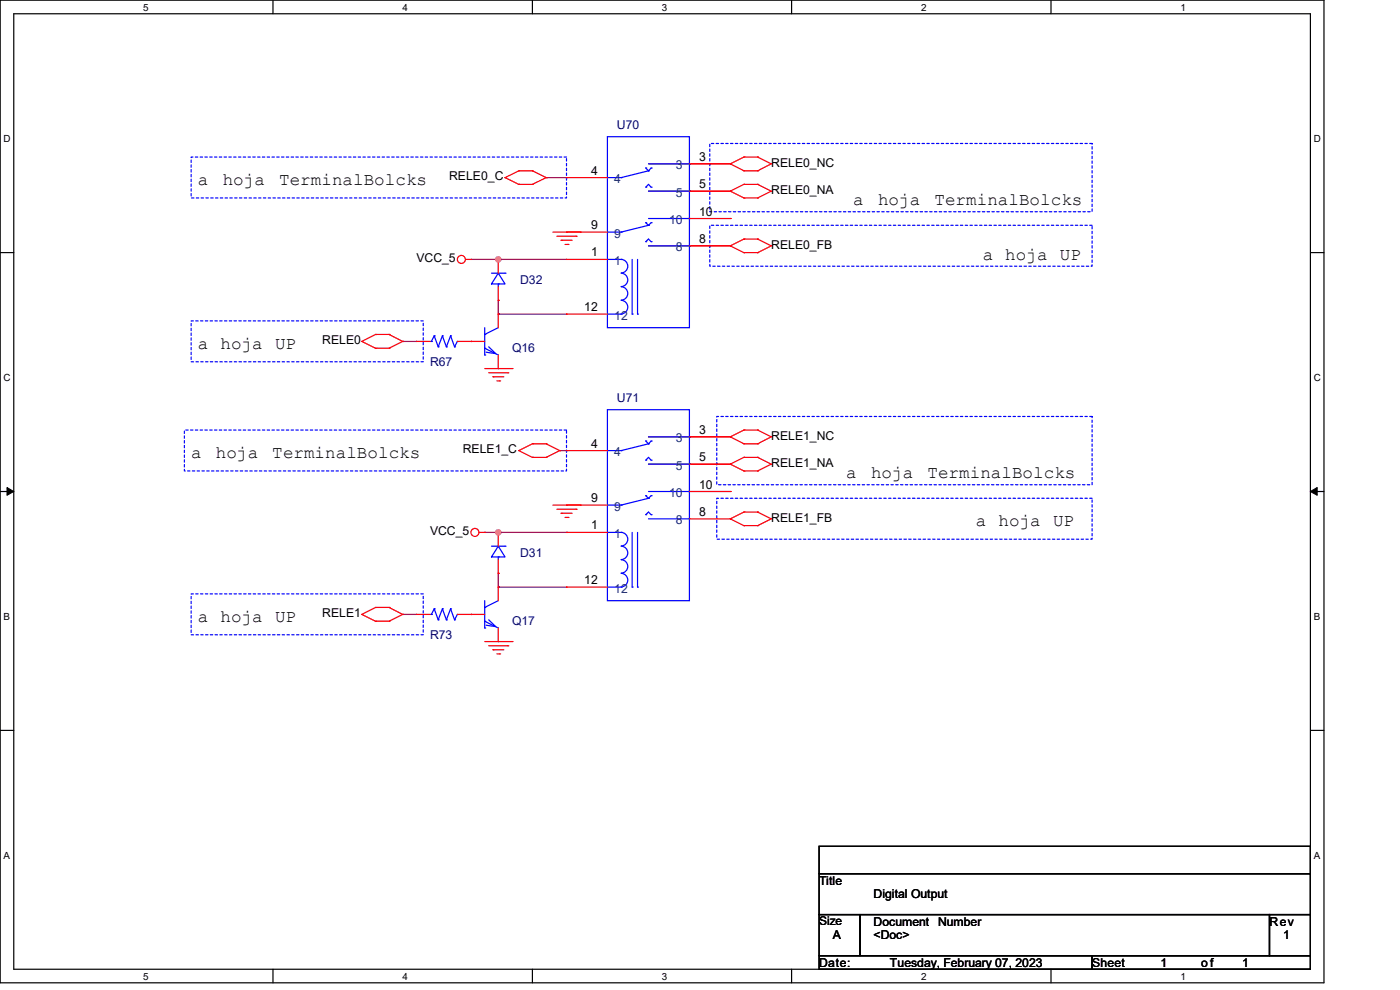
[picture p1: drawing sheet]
<svg xmlns="http://www.w3.org/2000/svg" width="297mm" height="210mm" viewBox="0 0 297 210" stroke-linecap="round" stroke-linejoin="round" font-family="sans-serif">
<path d="M0 0h280.9v208.5h-280.9zM2.9 2.9h275.1v202.7h-275.1z" fill="none" stroke="#000" stroke-width=".25"/>
<g fill="#fff">
<path d="M30.4 .3h1.1v2.4h-1.1z"/>
<path d="M30.4 205.9h1.1v2.3h-1.1z"/>
</g>
<path d="M57.9 0v2.9M57.9 205.6v2.9" fill="none" stroke="#000" stroke-width=".25"/>
<g fill="#fff">
<path d="M85.4 .3h1.1v2.4h-1.1z"/>
<path d="M85.4 205.9h1.1v2.3h-1.1z"/>
</g>
<path d="M112.9 0v2.9M112.9 205.6v2.9" fill="none" stroke="#000" stroke-width=".25"/>
<g fill="#fff">
<path d="M140.4 .3h1.2v2.4h-1.2z"/>
<path d="M140.4 205.9h1.2v2.3h-1.2z"/>
</g>
<path d="M167.9 0v2.9M167.9 205.6v2.9" fill="none" stroke="#000" stroke-width=".25"/>
<g fill="#fff">
<path d="M195.4 .3h1.2v2.4h-1.2z"/>
<path d="M195.4 205.9h1.2v2.3h-1.2z"/>
</g>
<path d="M223 0v2.9M223 205.6v2.9" fill="none" stroke="#000" stroke-width=".25"/>
<g fill="#fff">
<path d="M250.4 .3h1.2v2.4h-1.2z"/>
<path d="M250.4 205.9h1.2v2.3h-1.2z"/>
<path d="M.8 28.2h1.4v2.4h-1.4z"/>
<path d="M278.7 28.2h1.5v2.4h-1.5z"/>
<path d="M.8 78.9h1.4v2.3h-1.4z"/>
<path d="M278.7 78.9h1.5v2.3h-1.5z"/>
</g>
<path d="M0 53.6h2.9M278 53.6h2.9" fill="none" stroke="#000" stroke-width=".25"/>
<g fill="#fff">
<path d="M.8 129.6h1.3v2.3h-1.3z"/>
<path d="M278.7 129.6h1.4v2.3h-1.4z"/>
</g>
<path d="M0 104.3h2.9M278 104.3h2.9" fill="none" stroke="#000" stroke-width=".25"/>
<path d="M1.5 103.4l1.4 .9-1.4 .8zM278 104.3l1.4-.9v1.7z" fill="#000" stroke="#000" stroke-width=".21"/>
<g fill="#fff">
<path d="M.8 180.3h1.3v2.3h-1.3z"/>
<path d="M278.7 180.3h1.4v2.3h-1.4z"/>
</g>
<path d="M0 154.9h2.9M278 154.9h2.9M173.8 179.5h104.2v5.8h-104.2zM173.8 185.3h104.2v8.7h-104.2zM173.8 194h8.7v8.7h-8.7zM182.5 194h86.8v8.7h-86.8zM269.3 194h8.7v8.7h-8.7zM173.8 202.7h57.9v2.9h-57.9zM231.7 202.7h46.3v2.9h-46.3z" fill="none" stroke="#000" stroke-width=".25"/>
<path d="M40.6 33.3h79.6v8.7h-79.6zM150.6 30.4h81.1v14.5h-81.1zM150.6 47.8h81.1v8.7h-81.1zM40.6 68.1h49.2v8.7h-49.2zM39.1 91.2h81.1v8.7h-81.1zM152.1 88.3h79.6v14.5h-79.6zM152.1 105.7h79.6v8.7h-79.6zM40.6 126h49.2v8.7h-49.2z" fill="none" stroke="#00f" stroke-width=".25" stroke-dasharray=".5"/>
<g fill="none" stroke="#800040" stroke-width=".25">
<path d="M115.9 37.7h.1M115.9 37.7h4.3M137.6 34.8h17.3M154.9 34.8h.1M99.9 55h20.3M105.7 55h.1M137.6 52.2h17.3M137.6 40.6h17.3M154.9 52.2h.1M154.9 40.6h.1M85.4 72.4h.1M85.4 72.4h2.9"/>
<path d="M105.7 66.6h.1M105.7 63.7h.1M105.7 63.7v2.9M105.7 66.6h14.5M118.7 95.6h.1M118.7 95.6h1.5M137.6 92.7h.1M137.6 98.5h17.3M137.6 92.7h17.3M154.9 98.5h.1M102.8 112.9h17.4M105.7 112.9h.1"/>
<path d="M120.2 112.9h.1M85.4 130.3h.1M85.4 130.3h2.9M105.7 121.6h.1M105.7 124.5h.1M105.7 121.6v2.9M105.7 124.5h14.5"/>
</g>
<g fill="#f0f" stroke="#f0f" stroke-width=".25">
<circle cx="105.7" cy="112.9" r=".55"/>
<circle cx="105.7" cy="55" r=".55"/>
</g>
<g fill="none" stroke="#f00" stroke-width=".25">
<path d="M107.1 37.7h.1M107.1 37.7l3 1.4M110.1 36.2h.1M110.1 39.1h.1M110.1 36.2h2.8M110.1 36.2l-3 1.5M110.1 39.1h2.8M112.9 36.2h.1M112.9 39.1h.1M112.9 36.2l3 1.5M115.9 37.7h.1M115.9 37.7l-3 1.4"/>
<path d="M120.2 37.7h.1M120.2 37.7h8.7M146.3 34.8h8.6M154.9 34.8h.1M154.9 34.8l2.9 1.4M157.8 36.2h.1M157.8 33.3h.1M157.8 39.1h.1M157.8 36.2h2.9M157.8 33.3l-2.9 1.5M157.8 33.3h2.9M157.8 39.1h2.9"/>
<path d="M157.8 39.1l-2.9 1.5M160.7 36.2h.1M160.7 33.3h.1M160.7 39.1h.1M160.7 33.3l2.9 1.5M160.7 39.1l2.9 1.5M163.6 34.8h.1M163.6 34.8l-2.9 1.4M98.8 55h1.1M99.9 55h.1M105.7 55h.1M105.7 55v3"/>
<path d="M117.3 49.2h11.6M118.2 50.1h4M119 51h.1M119 51h2.4M119.9 51.9h.6M120.2 55h.1M120.2 49.2h.1M120.2 55h8.7M120.5 51.9h.1M122.2 50.1h.1M123.1 49.2h.1M146.3 40.6h8.6"/>
<path d="M146.3 52.2h8.6M146.3 46.4h8.6M154.9 40.6h.1M154.9 52.2h.1M154.9 46.4h.1M154.9 40.6l2.9 1.4M154.9 52.2l2.9 1.4M157.8 42h.1M157.8 53.6h.1M157.8 50.7h.1M157.8 42h2.9M157.8 53.6h2.9"/>
<path d="M157.8 50.7l-2.9 1.5M157.8 50.7h2.9M160.7 42h.1M160.7 53.6h.1M160.7 50.7h.1M160.7 50.7l2.9 1.5M163.6 40.6h.1M163.6 52.2h.1M163.6 40.6l-2.9 1.4M163.6 52.2l-2.9 1.4M76.8 72.4h.1M76.8 72.4l2.9 1.5"/>
<path d="M79.7 73.9h.1M79.7 71h.1M79.7 73.9h2.8M79.7 71h2.8M79.7 71l-2.9 1.4M82.5 73.9h.1M82.5 71h.1M82.5 71l2.9 1.4M85.4 72.4h.1M85.4 72.4l-2.9 1.5M88.3 72.4h.1M88.3 72.4h2.9"/>
<path d="M97 72.4h5.8M99.9 72.4h.1M102.8 78.2h5.8M103.7 79.1h4M104.6 79.9h.1M104.6 79.9h2.3M105.7 63.7h.1M105.7 66.6h.1M105.7 78.2h.1M105.7 60.8v2.9M105.7 66.6v2.9M105.7 75.3v2.9"/>
<path d="M107.7 79.1h.1M108.6 78.2h.1M120.2 66.6h.1M120.2 66.6h8.7M105.4 80.8h.6M106 80.8h.1M110.1 95.6h.1M110.1 95.6l2.8 1.4M112.9 94.1h.1M112.9 97h.1M112.9 94.1h3M112.9 94.1l-2.8 1.5"/>
<path d="M112.9 97h3M115.9 94.1h.1M115.9 97h.1M115.9 94.1l2.8 1.5M118.7 95.6h.1M118.7 95.6l-2.8 1.4M120.2 95.6h.1M120.2 95.6h8.7M146.3 92.7h8.6M146.3 98.5h8.6M154.9 92.7h.1M154.9 98.5h.1"/>
<path d="M154.9 92.7l2.9 1.4M154.9 98.5l2.9 1.4M157.8 94.1h.1M157.8 91.2h.1M157.8 99.9h.1M157.8 97h.1M157.8 94.1h2.9M157.8 91.2l-2.9 1.5M157.8 91.2h2.9M157.8 97h2.9M157.8 99.9h2.9M157.8 97l-2.9 1.5"/>
<path d="M160.7 94.1h.1M160.7 91.2h.1M160.7 99.9h.1M160.7 97h.1M160.7 91.2l2.9 1.5M160.7 97l2.9 1.5M163.6 92.7h.1M163.6 98.5h.1M163.6 92.7l-2.9 1.4M163.6 98.5l-2.9 1.4M101.6 112.9h1.2M102.8 112.9h.1"/>
<path d="M105.7 112.9h.1M105.7 112.9v3M105.7 118.7v2.9M117.3 107.1h11.6M118.2 108h4M119 108.9h.1M119 108.9h2.4M119.9 109.8h.6M120.2 112.9h.1M120.2 107.1h.1M120.2 112.9h8.7M120.5 109.8h.1"/>
<path d="M122.2 108h.1M123.1 107.1h.1M146.3 110.1h8.6M146.3 104.3h8.6M154.9 110.1h.1M154.9 104.3h.1M154.9 110.1l2.9 1.4M157.8 111.5h.1M157.8 108.6h.1M157.8 111.5h2.9M157.8 108.6l-2.9 1.5M157.8 108.6h2.9"/>
<path d="M160.7 111.5h.1M160.7 108.6h.1M160.7 108.6l2.9 1.5M163.6 110.1h.1M163.6 110.1l-2.9 1.4M76.8 130.3h.1M76.8 130.3l2.9 1.5M79.7 131.8h.1M79.7 128.9h.1M79.7 131.8h2.8M79.7 128.9h2.8M79.7 128.9l-2.9 1.4"/>
<path d="M82.5 131.8h.1M82.5 128.9h.1M82.5 128.9l2.9 1.4M85.4 130.3h.1M85.4 130.3l-2.9 1.5M88.3 130.3h.1M88.3 130.3h2.9M97 130.3h5.8M99.9 130.3h.1M102.8 136.1h5.8M103.7 137h4M104.6 137.8h.1"/>
<path d="M104.6 137.8h2.3M105.4 138.7h.6M105.7 124.5h.1M105.7 136.1h.1M105.7 121.6h.1M105.7 124.5v2.9M105.7 133.2v2.9M106 138.7h.1M107.7 137h.1M108.6 136.1h.1M120.2 124.5h.1M120.2 124.5h8.7"/>
<circle cx="97.9" cy="55" r=".85"/>
<circle cx="100.8" cy="112.9" r=".85"/>
</g>
<g fill="none" stroke="#00f" stroke-width=".25">
<path d="M128.9 29h17.4v40.5h-17.4zM128.9 37.7h2.9M131.8 37.7h.1M137 39.7h.1M137 35.6h.1M137 39.7l.6-.6 .5 .6M137 35.6l.6 .6M137.6 36.2h.1M137.6 34.8h8.7M137.6 36.2l-5.8 1.5M138.1 39.7h.1M138.1 35.6h.1"/>
<path d="M138.1 35.6l-.5 .6M146.3 34.8h.1M104.3 58h2.8M105.7 58l1.4 2.2h-2.8zM107.1 58h.1M128.9 49.2h2.9M128.9 55h2.9M131.8 55a1.44 1.44 0 0 1 1.4 1.5 1.44 1.44 0 0 1-1.4 1.4M131.8 58a1.42 1.42 0 0 1 1.4 1.4 1.42 1.42 0 0 1-1.4 1.4M131.8 49.2h.1M131.8 55h.1M134.1 55v11.6"/>
<path d="M135.3 55v11.6M137 51.3h.1M137 47.2h.1M137 51.3l.6-.6 .5 .6M137 47.2l.6 .6M137.6 47.8h.1M137.6 40.6h8.7M137.6 46.4h8.7M137.6 52.2h8.7M137.6 47.8l-5.8 1.4M138.1 51.3h.1M138.1 47.2h.1"/>
<path d="M138.1 47.2l-.5 .6M146.3 40.6h.1M146.3 46.4h.1M146.3 52.2h.1M91.2 72.4h.3M91.5 72.4h.1M92.1 71.2h.1M92.1 71.2l-.6 1.2M92.1 71.2l.9 2.4M93 73.6h.1M93.9 71.2h.1M93.9 71.2l-.9 2.4"/>
<path d="M93.9 71.2l.8 2.4M94.7 73.6h.1M95.6 71.2h.1M95.6 71.2l-.9 2.4M95.6 71.2l.8 2.4M96.4 73.6h.1M97 72.4h.1M97 72.4l-.6 1.2M102.8 71h.1M102.8 73.9h.1M102.8 75.3h.1M102.8 69.5v5.8"/>
<path d="M102.8 73.9l2.9 1.4M103.7 73.6l1.5 1.4-2.1-.3M105.7 60.2h.1M105.7 60.2v.6M105.7 69.5l-2.9 1.5M128.9 66.6h2.9M131.8 63.7a1.44 1.44 0 0 1 1.4 1.5 1.44 1.44 0 0 1-1.4 1.4M131.8 60.8a1.42 1.42 0 0 1 1.4 1.5 1.42 1.42 0 0 1-1.4 1.4M131.8 66.6h.1M134.1 66.6h.1M135.3 66.6h.1M128.9 86.9h17.4v40.5h-17.4z"/>
<path d="M128.9 95.6h2.9M131.8 95.6h.1M137 97.6h.1M137 93.6h.1M137 97.6l.6-.6 .5 .6M137 93.6l.6 .5M137.6 94.1h.1M137.6 92.7h8.7M137.6 98.5h8.7M137.6 94.1l-5.8 1.5M138.1 97.6h.1M138.1 93.6h.1"/>
<path d="M138.1 93.6l-.5 .5M146.3 92.7h.1M146.3 98.5h.1M104.3 115.9h2.8M105.7 115.9l1.4 2.3h-2.8zM105.7 118.2h.1M105.7 118.2v.5M107.1 115.9h.1M128.9 107.1h2.9M128.9 112.9h2.9M131.8 112.9a1.44 1.44 0 0 1 1.4 1.5 1.44 1.44 0 0 1-1.4 1.4M131.8 118.7a1.42 1.42 0 0 1 1.4 1.5 1.42 1.42 0 0 1-1.4 1.4"/>
<path d="M131.8 115.9a1.42 1.42 0 0 1 1.4 1.4 1.42 1.42 0 0 1-1.4 1.4M131.8 107.1h.1M131.8 112.9h.1M134.1 112.9v11.6M135.3 112.9v11.6M137 109.2h.1M137 105.2h.1M137 109.2l.6-.6 .5 .6M137 105.2l.6 .5M137.6 105.7h.1M137.6 104.3h8.7M137.6 110.1h8.7"/>
<path d="M137.6 105.7l-5.8 1.4M138.1 109.2h.1M138.1 105.2h.1M138.1 105.2l-.5 .5M146.3 104.3h.1M146.3 110.1h.1M91.2 130.3h.3M91.5 130.3h.1M92.1 129.2h.1M92.1 129.2l-.6 1.1M92.1 129.2l.9 2.3M93 131.5h.1"/>
<path d="M93.9 129.2h.1M93.9 129.2l-.9 2.3M93.9 129.2l.8 2.3M94.7 131.5h.1M95.6 129.2h.1M95.6 129.2l-.9 2.3M95.6 129.2l.8 2.3M96.4 131.5h.1M97 130.3h.1M97 130.3l-.6 1.2M102.8 128.9h.1M102.8 131.8h.1"/>
<path d="M102.8 133.2h.1M102.8 131.8l2.9 1.4M102.8 127.4v5.8M103.7 131.5l1.5 1.4-2.1-.3M105.7 127.4l-2.9 1.5M128.9 124.5h2.9M131.8 121.6a1.44 1.44 0 0 1 1.4 1.5 1.44 1.44 0 0 1-1.4 1.4M131.8 124.5h.1M134.1 124.5h.1M135.3 124.5h.1"/>
</g>
<g font-size="3.7">
<text x="42" y="39.2">a</text>
<text x="47.2" y="39.2">hoja</text>
<text x="59.2" y="39.2">TerminalBolcks</text>
<text x="181" y="43.6">a</text>
<text x="186.3" y="43.6">hoja</text>
<text x="198.2" y="43.6">TerminalBolcks</text>
<text x="208.5" y="55.2">a hoja</text>
<text x="224.8" y="55.2">UP</text>
<text x="42" y="74">a hoja</text>
<text x="58.3" y="74">UP</text>
<text x="40.6" y="97.2">a</text>
<text x="45.8" y="97.2">hoja</text>
<text x="57.8" y="97.2">TerminalBolcks</text>
<text x="179.5" y="101.5">a</text>
<text x="184.8" y="101.5">hoja</text>
<text x="196.7" y="101.5">TerminalBolcks</text>
<text x="207.1" y="111.6">a hoja</text>
<text x="223.4" y="111.6">UP</text>
<text x="42" y="131.9">a hoja</text>
<text x="58.3" y="131.9">UP</text>
</g>
<g font-size="2.6" fill="#000080">
<text x="130.9" y="27.3">U70</text>
<text x="110.4" y="60.3">D32</text>
<text x="91.2" y="77.6">R67</text>
<text x="108.6" y="74.8">Q16</text>
<text x="130.9" y="85.2">U71</text>
<text x="110.4" y="118.2">D31</text>
<text x="91.2" y="135.6">R73</text>
<text x="108.6" y="132.7">Q17</text>
</g>
<g font-size="2.6" fill="#004080">
<text x="143.4" y="35.9">3</text>
<text x="130.3" y="38.9">4</text>
<text x="143.4" y="41.7">5</text>
<text x="141.9" y="47.5">10</text>
<text x="130.3" y="50.4">9</text>
<text x="143.4" y="53.3">8</text>
<text x="130.3" y="56.2">1</text>
<text x="130.3" y="67.8">12</text>
<text x="143.4" y="93.9">3</text>
<text x="130.3" y="96.8">4</text>
<text x="143.4" y="99.7">5</text>
<text x="141.9" y="105.5">10</text>
<text x="130.3" y="108.3">9</text>
<text x="143.4" y="111.3">8</text>
<text x="130.3" y="114.1">1</text>
<text x="130.3" y="125.7">12</text>
</g>
<g font-size="2.6">
<text x="148.3" y="34.1">3</text>
<text x="163.6" y="35.3">RELE0_NC</text>
<text x="95.3" y="38.3">RELE0_C</text>
<text x="125.4" y="37">4</text>
<text x="148.3" y="39.9">5</text>
<text x="163.6" y="41.1">RELE0_NA</text>
<text x="148.3" y="45.7">10</text>
<text x="125.4" y="48.6">9</text>
<text x="148.3" y="51.5">8</text>
<text x="163.6" y="52.7">RELE0_FB</text>
<text x="88.3" y="55.6">VCC_5</text>
<text x="125.4" y="54.4">1</text>
<text x="124" y="66">12</text>
<text x="68.4" y="73">RELE0</text>
<text x="125.4" y="95">4</text>
<text x="148.3" y="92">3</text>
<text x="163.6" y="93.3">RELE1_NC</text>
<text x="98.2" y="96.2">RELE1_C</text>
<text x="148.3" y="97.8">5</text>
<text x="163.6" y="99.1">RELE1_NA</text>
<text x="125.4" y="106.5">9</text>
<text x="148.3" y="103.6">10</text>
<text x="91.2" y="113.5">VCC_5</text>
<text x="125.4" y="112.3">1</text>
<text x="148.3" y="109.4">8</text>
<text x="163.6" y="110.7">RELE1_FB</text>
<text x="124" y="123.9">12</text>
<text x="68.4" y="130.9">RELE1</text>
<text x="173.8" y="187.7">Title</text>
<text x="185.3" y="190.6">Digital Output</text>
<text x="185.3" y="196.3">Document</text>
<text x="199" y="196.3">Number</text>
<text x="269.3" y="196.3">Rev</text>
<text x="176.7" y="199.3">A</text>
<text x="185.3" y="199.3">&lt;Doc&gt;</text>
<text x="272.2" y="199.3">1</text>
<text x="173.8" y="205.1">Date:</text>
<text x="188.8" y="205.1">Tuesday, February 07, 2023</text>
<text x="231.7" y="205.1">Sheet</text>
<text x="246.2" y="205.1">1</text>
<text x="254.8" y="205.1">of</text>
<text x="263.5" y="205.1">1</text>
</g>
<text font-size="2.5" x="173.8" y="196.3">Size</text>
<g font-size="2.1">
<text x="30.4" y="2.2">5</text>
<text x="85.4" y="2.2">4</text>
<text x="140.4" y="2.2">3</text>
<text x="195.4" y="2.2">2</text>
<text x="250.4" y="2.2">1</text>
<text x=".8" y="30.1">D</text>
<text x="278.7" y="30.1">D</text>
<text x=".8" y="80.8">C</text>
<text x="278.7" y="80.8">C</text>
<text x=".8" y="131.5">B</text>
<text x="278.7" y="131.5">B</text>
<text x=".8" y="182.2">A</text>
<text x="278.7" y="182.2">A</text>
<text x="30.4" y="207.8">5</text>
<text x="85.4" y="207.8">4</text>
<text x="140.4" y="207.8">3</text>
<text x="195.4" y="207.8">2</text>
<text x="250.4" y="207.8">1</text>
</g>
</svg>
